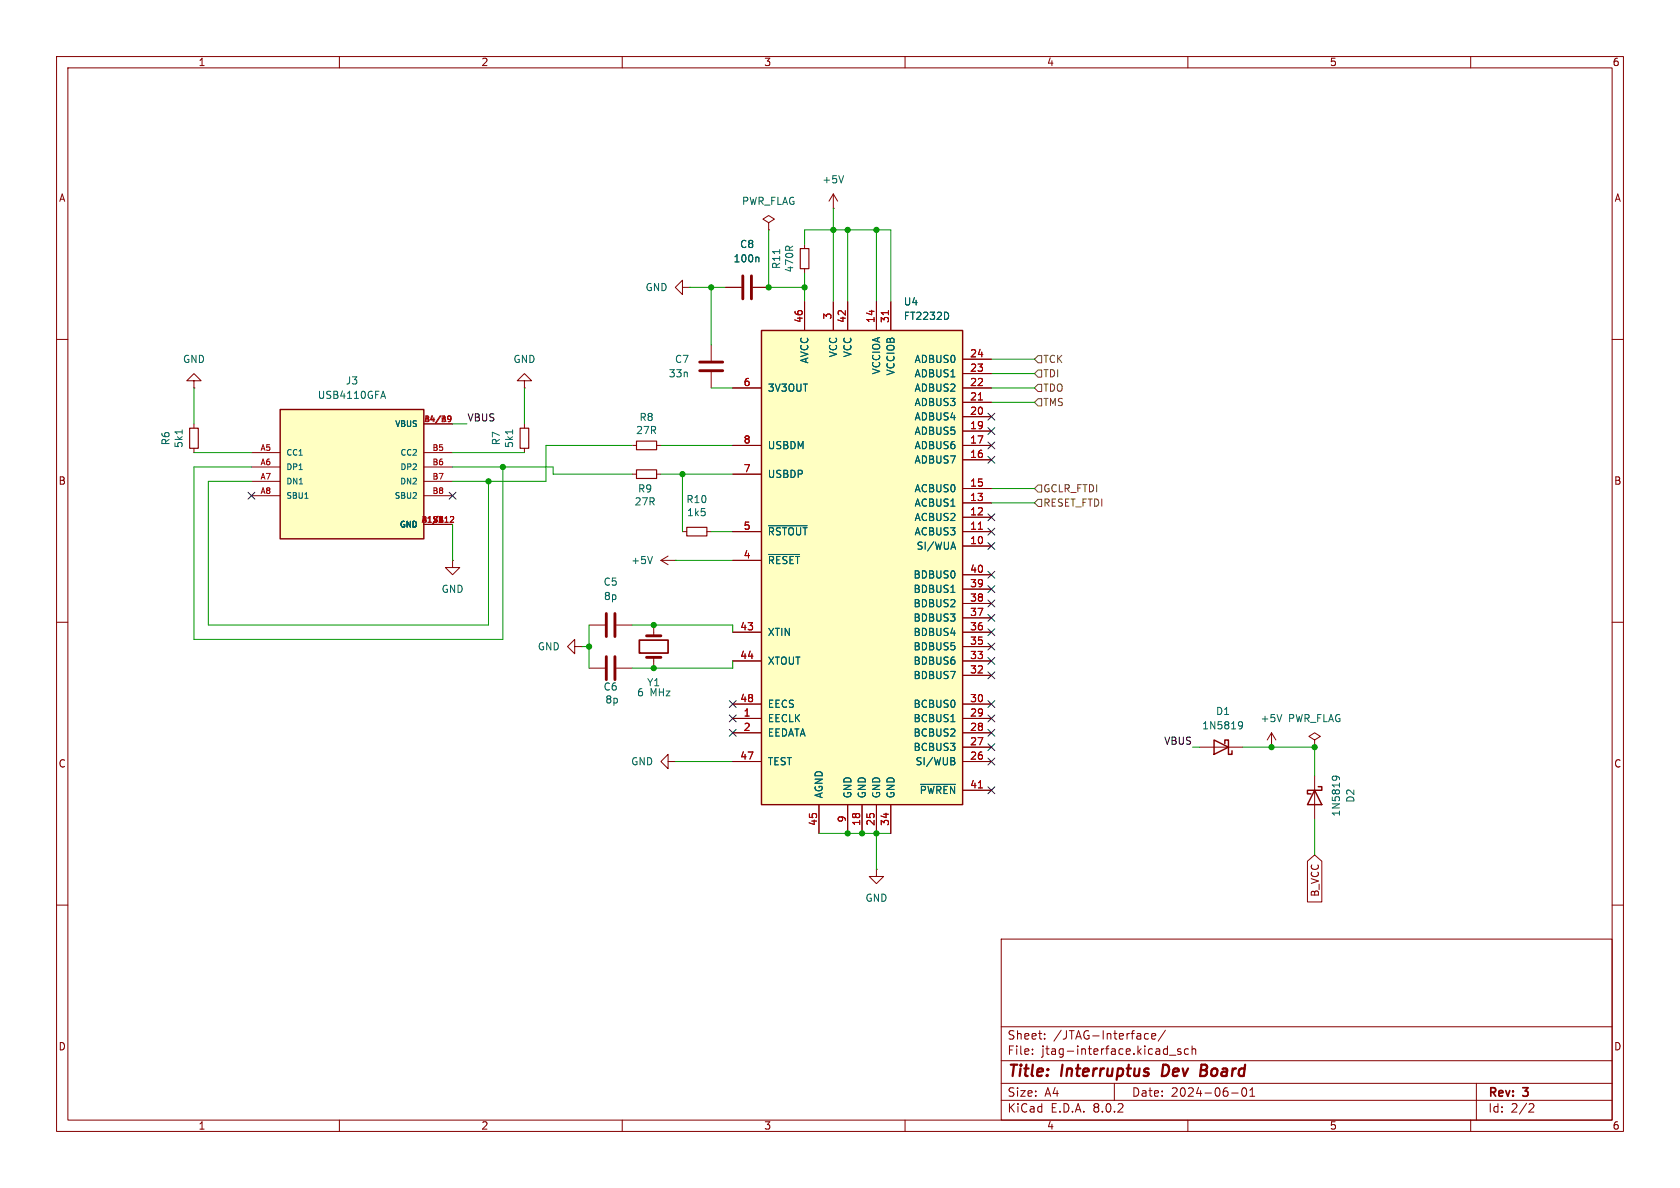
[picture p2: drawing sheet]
<svg xmlns="http://www.w3.org/2000/svg" width="297mm" height="210mm" viewBox="0 0 297 210" stroke-linecap="round" stroke-linejoin="round" font-family="sans-serif">
<g fill="none" stroke="#840000" stroke-width=".18">
<path d="M10 10h277v190h-277zM12 12h273v186h-273zM60 10v2M110 10v2M160 10v2M210 10v2M260 10v2M135.9 39.4l1-.7-1-.6-1 .6 1 .7v1.2M10 60h2M135.9 40.6h.1M285 60h2M111.8 78.7h.7"/>
<path d="M116.1 78.7h.7M10 110h2M285 110h2M10 160h2M285 160h2M177 166h108v32h-108zM60 198v2M110 198v2M160 198v2M177 194.5h108M177 191.5h108M177 187.5h108"/>
<path d="M177 181.5h108M182.5 186.3v.1M182.5 185.5v.1M184.7 183.6v.1M184.7 182.8v.1M197 191.5v3M202.3 183.4l.3 .3 .4-.1M203 182.8l-.4-.1-.3 .3M203.6 183.2l.7-.1-.1-.3-.4-.1-.2 .2 .1 .7h.5M206 182.1l-1.3 2M206.7 186.5h1.2M208.7 185.5l-.3-.1-.2 .2v.2l.5 .2v.3h-.5"/>
<path d="M210 198v2M210.1 185.5l-.4-.1-.3 .3v.4l.1 .2h.6M210.7 185.5l.3-.1 .3 .1 .1 .9M210.7 184.9v1.5M217.7 193.2h1.2M219.7 192.4l.2-.1a.81 .81 0 0 1 .6 .6 .81 .81 0 0 1-.3 .8l-.2 .1a.81 .81 0 0 1-.3-1.4zM221 193.8h.8M221 192.7l.4-.4v1.5M260 198v2M261 191.5v6.5M270.5 195.1l.5 .1 .2 .3-1 1.1h1"/>
</g>
<path d="M205.6 188.2l-.2 2h.5M212.3 189.2h.7M212.4 188.2h.7M213 189.2l.2 .1M213.1 190.1l-.9 .1M213.2 189.1l-.2 .1" fill="none" stroke="#840000" stroke-width=".4"/>
<path d="M112.5 78h3.6v1.5h-3.6z" fill="none" stroke="#840000" stroke-width=".2"/>
<path d="M49.5 72.4h25.4v22.9h-25.4z" fill="#ffffc2"/>
<path d="M49.5 72.4h25.4v22.9h-25.4z" fill="none" stroke="#840000" stroke-width=".25"/>
<g fill="none" stroke="#840000" stroke-width=".18">
<path d="M147.3 36.8h.1M147.3 34.3l-.7 1.3M147.3 34.3v2.5M147.3 34.3l.8 1.3M120.6 50.8v-1.3l-1.2 1.3 1.2 1.3v-1.3h1.3M121.9 50.8h.1M128.3 50.8h2.8M133.1 50.8h2.8M142.2 43.2v.7M142.2 47.5v.8M34.3 67.3h1.3l-1.3-1.3-1.3 1.3h1.3v1.3M34.3 68.6h.1"/>
<path d="M34.3 74.9v.8M34.3 79.2v.8M74.9 74.9h5.1M92.7 67.3h1.3l-1.3-1.3-1.3 1.3h1.3v1.3M92.7 68.6h.1M92.7 74.9v.8M92.7 79.2v.8M125.7 61v2.8M125.7 65.8v2.8M44.4 80h5.1M44.4 82.6h5.1M44.4 85.1h5.1"/>
<path d="M44.4 87.6h5.1M74.9 92.7h5.1M74.9 80h5.1M74.9 82.6h5.1M74.9 85.1h5.1M74.9 87.6h5.1M80 99.1v1.2h1.3l-1.3 1.3-1.3-1.3h1.3M80 99.1h.1M111.8 83.8h.7M116.1 83.8h.7M116.8 99.1l1.3 .7M116.8 99.1h2.6"/>
<path d="M118.1 98.3l-1.3 .8M119.4 99.1h.1M120.6 94h.8M125 94h.7M101.6 114.3v-1.3l-1.3 1.3 1.3 1.3v-1.3h1.3M102.9 114.3h.1M104.1 110.5h2.8M104.1 118.1h2.8M109 110.5h2.8M109 118.1h2.8M115.6 110.5v1.9M115.6 116.2v1.9"/>
<path d="M118.1 134.6v-1.2l-1.3 1.2 1.3 1.3v-1.3h1.3M119.4 134.6h.1"/>
</g>
<path d="M79.2 73.6l.3-.1 .2 .2v.6l-.2 .2h-.3M79.7 74l-.2 .2-.3-.1M79.6 91.4l.4-.1 .2 .3-.6 .7h.6" fill="none" stroke="#a90000" stroke-width=".18"/>
<path d="M149.1 31.1l-.4 1.2M134 45.5l.2 .1v.7M137.8 44.1v.7M32.2 76v.7M67.4 70.1h.6M67.7 69.2l.5 1.2M90.6 76v.7M53.9 88.1h.6M115.3 98.4l-.4 1.2" fill="none" stroke="#006464" stroke-width=".18"/>
<path d="M141.5 43.9h1.5v3.6h-1.5zM33.5 75.7h1.6v3.5h-1.6zM91.9 75.7h1.6v3.5h-1.6zM112.5 83.1h3.6v1.5h-3.6zM121.4 93.2h3.6v1.5h-3.6z" fill="none" stroke="#840000" stroke-width=".2"/>
<path d="M131.3 48.8v4M132.8 48.8v4M123.7 65.5h4.1M123.7 64h4.1M107.2 108.5v4M107.2 116.1v4M108.7 108.5v4M108.7 116.1v4M114.3 112.4h2.5M114.3 116.2h2.5" fill="none" stroke="#840000" stroke-width=".51"/>
<path d="M113 113.2h5.1v2.2h-5.1z" fill="none" stroke="#840000" stroke-width=".3"/>
<path d="M134.6 58.4h35.6v83.8h-35.6z" fill="#ffffc2"/>
<path d="M134.6 58.4h35.6v83.8h-35.6zM214.6 130.8l2.6 1.3-2.6 1.3zM216.5 131.4v-.6h.7v2.6h.6v-.7M232.4 139.7l1.3 2.5h-2.6zM233 139.1h.7v.6h-2.6v.6h.7" fill="none" stroke="#840000" stroke-width=".25"/>
<g fill="none" stroke="#840000" stroke-width=".18">
<path d="M128.3 50.8h2.8M133.1 50.8h2.8M142.2 53.3v5.1M147.3 53.3v5.1M149.9 53.3v5.1M154.9 53.3v5.1M157.5 53.3v5.1M129.5 78.7h5.1M129.5 68.6h5.1M170.2 78.7h5.1M170.2 76.2h5.1M170.2 73.7h5.1"/>
<path d="M170.2 71.1h5.1M170.2 68.6h5.1M170.2 66h5.1M170.2 63.5h5.1M129.5 94h5.1M129.5 99.1h5.1M129.5 83.8h5.1M170.2 96.5h5.1M170.2 94h5.1M170.2 91.4h5.1M170.2 88.9h5.1M170.2 86.4h5.1"/>
<path d="M170.2 81.3h5.1M129.5 116.8h5.1M129.5 111.8h5.1M170.2 119.4h5.1M170.2 116.8h5.1M170.2 114.3h5.1M170.2 111.8h5.1M170.2 109.2h5.1M170.2 106.7h5.1M170.2 104.1h5.1M170.2 101.6h5.1M129.5 127h5.1"/>
<path d="M129.5 129.5h5.1M129.5 134.6h5.1M129.5 124.5h5.1M170.2 127h5.1M170.2 129.5h5.1M170.2 134.6h5.1M170.2 132.1h5.1M170.2 124.5h5.1M170.2 139.7h5.1M212.1 132.1h7.6M224.8 132.1h.1M224.8 129.5l-.8 1.3"/>
<path d="M224.8 129.5v2.6M224.8 129.5l.8 1.3M232.4 130.8l1-.6-1-.7-1 .7 1 .6v1.3M232.4 132.1h.1M232.4 137.2v7.6M144.8 142.2v5.1M149.9 142.2v5.1M152.4 142.2v5.1M154.9 153.7v1.2h1.3l-1.3 1.3-1.2-1.3h1.2M154.9 153.7h.1M154.9 142.2v5.1M157.5 142.2v5.1"/>
<path d="M231.1 152.2l1.3-1.1 1.3 1.1v7.2h-2.6z"/>
</g>
<g fill="none" stroke="#006464" stroke-width=".18">
<path d="M134 45.5l.2 .1v.7M167.6 55.4l.1 .3-.1 .6M135.9 98h5.5M135.9 92.9h6.8M168.5 95.8l.4 1.3M168.1 104.7h.7M162.7 138.7h6.2M168.1 127.6h.7M168.5 133.9l.3 .3-.3 .3 .3 .3v.3l-.2 .1M219.1 127.6h.3l.2 .1a.84 .84 0 0 1-.3 1.1h-.2M219.7 128.1l-.3 .3-.3-.1M226.6 126.3l-.4 1.3"/>
<path d="M235.6 137.8l-.1-.4 .2-.1a.84 .84 0 0 1 1.1 .3v.2M236.1 137.2l.2 .2v.4"/>
</g>
<path d="M157.1 54.9v.7M173 70.7h.7M173 93.6h.7M173 139.3h.7" fill="none" stroke="#a90000" stroke-width=".18"/>
<path d="M183.5 67.9h.6v1.3h-.6l-.6-.6zM183.5 62.9h.6v1.2h-.6l-.6-.6zM183.5 65.4h.6v1.3h-.6l-.6-.7zM183.5 70.5h.6v1.3h-.6l-.6-.7zM183.5 85.7h.6v1.3h-.6l-.6-.6zM183.5 88.3h.6v1.2h-.6l-.6-.6z" fill="none" stroke="#725600" stroke-width=".18"/>
<g fill="none" stroke="#009600" stroke-width=".18">
<path d="M147.3 36.8v16.5M121.9 50.8h6.4M125.7 50.8v10.2M135.9 40.6v10.2h6.3M142.2 43.2v-2.6h15.3v12.7M142.2 48.3v5M149.9 40.6v12.7M154.9 40.6v12.7M34.3 68.6v6.3M80 74.9h2.5M92.7 68.6v6.3M111.8 78.7h-15.3v6.4h-16.5"/>
<path d="M116.8 78.7h12.7M125.7 68.6h3.8M175.3 68.6h7.6M175.3 63.5h7.6M175.3 66h7.6M175.3 71.1h7.6M34.3 80h10.1M44.4 85.1h-7.6v25.4h49.6v-25.4M44.4 82.6h-10.1v30.4h54.6v-30.4M80 82.6h17.8v1.2h14M80 92.7v6.4M80 80h12.7"/>
<path d="M116.8 83.8h12.7M119.4 99.1h10.1M120.6 83.8v10.2M125.7 94h3.8M175.3 88.9h7.6M175.3 86.4h7.6M102.9 114.3h1.2M104.1 110.5v7.6M111.8 110.5h17.7v1.3M129.5 116.8v1.3h-17.7M119.4 134.6h10.1M210.8 132.1h1.3"/>
<path d="M219.7 132.1h12.7v5.1M144.8 147.3h12.7M154.9 147.3v6.4M232.4 144.8v6.3"/>
</g>
<g fill="none" stroke="#000084" stroke-width=".18">
<path d="M174.7 78.1l1.2 1.2M174.7 73.1l1.2 1.2M174.7 75.6l1.2 1.2M175.9 78.1l-1.2 1.2M175.9 73.1l-1.2 1.2M175.9 75.6l-1.2 1.2M43.8 87l1.3 1.2M45.1 87l-1.3 1.2M79.4 87l1.2 1.2M80.6 87l-1.2 1.2M174.7 80.7l1.2 1.2M174.7 90.8l1.2 1.2"/>
<path d="M174.7 95.9l1.2 1.2M174.7 93.4l1.2 1.2M175.9 80.7l-1.2 1.2M175.9 90.8l-1.2 1.2M175.9 95.9l-1.2 1.2M175.9 93.4l-1.2 1.2M174.7 101l1.2 1.2M174.7 103.5l1.2 1.2M174.7 118.8l1.2 1.2M174.7 116.2l1.2 1.2M174.7 111.2l1.2 1.2M174.7 113.7l1.2 1.2"/>
<path d="M174.7 106.1l1.2 1.2M174.7 108.6l1.2 1.2M175.9 101l-1.2 1.2M175.9 103.5l-1.2 1.2M175.9 118.8l-1.2 1.2M175.9 116.2l-1.2 1.2M175.9 111.2l-1.2 1.2M175.9 113.7l-1.2 1.2M175.9 106.1l-1.2 1.2M175.9 108.6l-1.2 1.2M128.9 126.4l1.2 1.2M128.9 128.9l1.2 1.2"/>
<path d="M128.9 123.9l1.2 1.2M130.1 123.9l-1.2 1.2M130.1 126.4l-1.2 1.2M130.1 128.9l-1.2 1.2M174.7 126.4l1.2 1.2M174.7 134l1.2 1.2M174.7 139.1l1.2 1.2M174.7 123.9l1.2 1.2M174.7 131.5l1.2 1.2M174.7 128.9l1.2 1.2M175.9 126.4l-1.2 1.2M175.9 134l-1.2 1.2"/>
<path d="M175.9 139.1l-1.2 1.2M175.9 123.9l-1.2 1.2M175.9 131.5l-1.2 1.2M175.9 128.9l-1.2 1.2"/>
</g>
<g fill="#009600" stroke="#009600" stroke-width=".18">
<circle cx="154.9" cy="40.6" r=".46"/>
<circle cx="120.6" cy="83.8" r=".46"/>
<circle cx="86.4" cy="85.1" r=".46"/>
<circle cx="88.9" cy="82.6" r=".46"/>
<circle cx="125.7" cy="50.8" r=".46"/>
<circle cx="142.2" cy="50.8" r=".46"/>
<circle cx="135.9" cy="50.8" r=".46"/>
<circle cx="149.9" cy="40.6" r=".46"/>
<circle cx="147.3" cy="40.6" r=".46"/>
<circle cx="115.6" cy="118.1" r=".46"/>
<circle cx="115.6" cy="110.5" r=".46"/>
<circle cx="104.1" cy="114.3" r=".46"/>
<circle cx="152.4" cy="147.3" r=".46"/>
<circle cx="149.9" cy="147.3" r=".46"/>
<circle cx="154.9" cy="147.3" r=".46"/>
<circle cx="232.4" cy="132.1" r=".46"/>
<circle cx="224.8" cy="132.1" r=".46"/>
</g>
<g font-size="2.8" fill="#840000">
<text x="178" y="190.9">Title:</text>
<text x="187.7" y="190.9">Interruptus</text>
<text x="206.3" y="190.9">Dev</text>
<text x="213.8" y="190.9">Board</text>
</g>
<g font-size="2.1" fill="#840000">
<text x="178" y="184">Sheet:</text>
<text x="186.2" y="184">/JTAG-Interface/</text>
<text x="178" y="186.7">File:</text>
<text x="184.1" y="186.7">jtag-interface.kicad_sch</text>
<text x="178" y="196.9">KiCad</text>
<text x="178" y="194.1">Size:</text>
<text x="184.7" y="194.1">A4</text>
<text x="185.7" y="196.9">E.D.A.</text>
<text x="193.3" y="196.9">8.0.2</text>
<text x="200" y="194.1">Date:</text>
<text x="207" y="194.1">2024-06-01</text>
<text x="263" y="194.3">Rev:</text>
<text x="263" y="196.9">Id:</text>
<text x="267.1" y="196.9">2/2</text>
<text x="269.4" y="194.3">3</text>
</g>
<g font-size="1.8" fill="#840000">
<text x="35" y="11.9">1</text>
<text x="85" y="11.9">2</text>
<text x="135" y="11.9">3</text>
<text x="185" y="11.9">4</text>
<text x="235" y="11.9">5</text>
<text x="285" y="11.9">6</text>
<text x="10.3" y="35.9">A</text>
<text x="285.3" y="35.9">A</text>
<text x="10.3" y="85.9">B</text>
<text x="285.3" y="85.9">B</text>
<text x="10.3" y="135.9">C</text>
<text x="285.3" y="135.9">C</text>
<text x="233.4" y="158.6" transform="rotate(-90 233.4 158.6)">B_VCC</text>
<text x="10.3" y="185.9">D</text>
<text x="285.3" y="185.9">D</text>
<text x="35" y="199.9">1</text>
<text x="85" y="199.9">2</text>
<text x="135" y="199.9">3</text>
<text x="185" y="199.9">4</text>
<text x="235" y="199.9">5</text>
<text x="285" y="199.9">6</text>
</g>
<g font-size="1.8" fill="#006464">
<text x="145.3" y="32.6">+5V</text>
<text x="131.1" y="36.4">PWR_FLAG</text>
<text x="129.6" y="46.6">100n</text>
<text x="130.7" y="44">C8</text>
<text x="138.1" y="47.7" transform="rotate(-90 138.1 47.7)">R11</text>
<text x="114" y="51.7">GND</text>
<text x="140.4" y="48.3" transform="rotate(-90 140.4 48.3)">470R</text>
<text x="159.7" y="54.2">U4</text>
<text x="159.7" y="56.7">FT2232D</text>
<text x="32.3" y="64.4">GND</text>
<text x="90.7" y="64.4">GND</text>
<text x="119.2" y="64.4">C7</text>
<text x="143.1" y="64.4" transform="rotate(-90 143.1 64.4)">AVCC</text>
<text x="148.2" y="63.3" transform="rotate(-90 148.2 63.3)">VCC</text>
<text x="150.7" y="63.3" transform="rotate(-90 150.7 63.3)">VCC</text>
<text x="161.6" y="64.4">ADBUS0</text>
<text x="56.1" y="70.7">USB4110GFA</text>
<text x="61" y="68.2">J3</text>
<text x="118.1" y="66.9">33n</text>
<text x="135.6" y="69.4">3V3OUT</text>
<text x="155.8" y="66.3" transform="rotate(-90 155.8 66.3)">VCCIOA</text>
<text x="158.3" y="66.5" transform="rotate(-90 158.3 66.5)">VCCIOB</text>
<text x="161.6" y="72">ADBUS3</text>
<text x="161.6" y="69.4">ADBUS2</text>
<text x="161.6" y="66.9">ADBUS1</text>
<text x="112.4" y="76.9">27R</text>
<text x="113" y="74.6">R8</text>
<text x="161.6" y="77.1">ADBUS5</text>
<text x="161.6" y="74.5">ADBUS4</text>
<text x="30.2" y="78.8" transform="rotate(-90 30.2 78.8)">R6</text>
<text x="32.5" y="79.3" transform="rotate(-90 32.5 79.3)">5k1</text>
<text x="88.6" y="78.8" transform="rotate(-90 88.6 78.8)">R7</text>
<text x="90.9" y="79.3" transform="rotate(-90 90.9 79.3)">5k1</text>
<text x="135.6" y="79.6">USBDM</text>
<text x="161.6" y="82.1">ADBUS7</text>
<text x="161.6" y="79.6">ADBUS6</text>
<text x="112.1" y="89.5">27R</text>
<text x="112.7" y="87.3">R9</text>
<text x="121.2" y="89.1">R10</text>
<text x="135.6" y="84.7">USBDP</text>
<text x="161.6" y="89.8">ACBUS1</text>
<text x="161.6" y="87.2">ACBUS0</text>
<text x="121.4" y="91.5">1k5</text>
<text x="135.6" y="94.8">~{RSTOUT}</text>
<text x="161.6" y="94.8">ACBUS3</text>
<text x="161.6" y="92.3">ACBUS2</text>
<text x="111.5" y="99.9">+5V</text>
<text x="135.6" y="99.9">~{RESET}</text>
<text x="161.9" y="97.4">SI/WUA</text>
<text x="78" y="105">GND</text>
<text x="106.6" y="103.7">C5</text>
<text x="106.7" y="106.3">8p</text>
<text x="161.4" y="107.5">BDBUS2</text>
<text x="161.4" y="105">BDBUS1</text>
<text x="161.4" y="102.5">BDBUS0</text>
<text x="135.6" y="112.6">XTIN</text>
<text x="161.4" y="112.6">BDBUS4</text>
<text x="161.4" y="110.1">BDBUS3</text>
<text x="95" y="115.2">GND</text>
<text x="135.6" y="117.7">XTOUT</text>
<text x="161.4" y="117.7">BDBUS6</text>
<text x="161.4" y="115.2">BDBUS5</text>
<text x="106.6" y="122.3">C6</text>
<text x="106.9" y="124.6">8p</text>
<text x="112.5" y="123.3">6</text>
<text x="114.3" y="121.5">Y1</text>
<text x="114.9" y="123.3">MHz</text>
<text x="135.6" y="125.3">EECS</text>
<text x="161.4" y="125.3">BCBUS0</text>
<text x="161.4" y="120.2">BDBUS7</text>
<text x="135.6" y="127.9">EECLK</text>
<text x="135.6" y="130.4">EEDATA</text>
<text x="161.4" y="130.4">BCBUS2</text>
<text x="161.4" y="127.9">BCBUS1</text>
<text x="212.4" y="129.1">1N5819</text>
<text x="214.9" y="126.6">D1</text>
<text x="222.8" y="127.9">+5V</text>
<text x="227.6" y="127.9">PWR_FLAG</text>
<text x="111.5" y="135.5">GND</text>
<text x="135.6" y="135.5">TEST</text>
<text x="161.4" y="132.9">BCBUS3</text>
<text x="161.8" y="135.5">SI/WUB</text>
<text x="145.6" y="141.2" transform="rotate(-90 145.6 141.2)">AGND</text>
<text x="150.7" y="141.2" transform="rotate(-90 150.7 141.2)">GND</text>
<text x="153.3" y="141.2" transform="rotate(-90 153.3 141.2)">GND</text>
<text x="155.8" y="141.2" transform="rotate(-90 155.8 141.2)">GND</text>
<text x="158.3" y="141.2" transform="rotate(-90 158.3 141.2)">GND</text>
<text x="162.5" y="140.6">~{PWREN}</text>
<text x="239.6" y="142" transform="rotate(-90 239.6 142)">D2</text>
<text x="237.1" y="144.4" transform="rotate(-90 237.1 144.4)">1N5819</text>
<text x="152.9" y="159.6">GND</text>
</g>
<g font-size="1.8" fill="#a90000">
<text x="142" y="57.2" transform="rotate(-90 142 57.2)">46</text>
<text x="147.1" y="56.6" transform="rotate(-90 147.1 56.6)">3</text>
<text x="149.6" y="57.2" transform="rotate(-90 149.6 57.2)">42</text>
<text x="154.7" y="57.2" transform="rotate(-90 154.7 57.2)">14</text>
<text x="157.2" y="57.2" transform="rotate(-90 157.2 57.2)">31</text>
<text x="171.4" y="65.8">23</text>
<text x="171.4" y="63.2">24</text>
<text x="131.4" y="68.3">6</text>
<text x="171.4" y="70.9">21</text>
<text x="171.4" y="68.3">22</text>
<text x="171.4" y="75.9">19</text>
<text x="171.4" y="73.4">20</text>
<text x="131.4" y="83.6">7</text>
<text x="131.4" y="78.5">8</text>
<text x="171.4" y="81">16</text>
<text x="171.4" y="78.5">17</text>
<text x="171.4" y="88.6">13</text>
<text x="171.4" y="86.1">15</text>
<text x="131.4" y="93.7">5</text>
<text x="171.4" y="93.7">11</text>
<text x="171.4" y="91.2">12</text>
<text x="131.4" y="98.8">4</text>
<text x="171.4" y="96.3">10</text>
<text x="171.4" y="101.3">40</text>
<text x="171.4" y="106.4">38</text>
<text x="171.4" y="103.9">39</text>
<text x="130.8" y="111.5">43</text>
<text x="171.4" y="111.5">36</text>
<text x="171.4" y="109">37</text>
<text x="130.8" y="116.6">44</text>
<text x="171.4" y="119.1">32</text>
<text x="171.4" y="116.6">33</text>
<text x="171.4" y="114">35</text>
<text x="130.8" y="124.2">48</text>
<text x="171.4" y="124.2">30</text>
<text x="131.4" y="126.7">1</text>
<text x="131.4" y="129.3">2</text>
<text x="171.4" y="131.8">27</text>
<text x="171.4" y="129.3">28</text>
<text x="171.4" y="126.7">29</text>
<text x="130.8" y="134.4">47</text>
<text x="171.4" y="134.4">26</text>
<text x="171.4" y="139.4">41</text>
<text x="144.5" y="146.1" transform="rotate(-90 144.5 146.1)">45</text>
<text x="149.6" y="145.5" transform="rotate(-90 149.6 145.5)">9</text>
<text x="152.1" y="146.1" transform="rotate(-90 152.1 146.1)">18</text>
<text x="154.7" y="146.1" transform="rotate(-90 154.7 146.1)">25</text>
<text x="157.2" y="146.1" transform="rotate(-90 157.2 146.1)">34</text>
</g>
<g font-size="1.8" fill="#725600">
<text x="184.3" y="64.4">TCK</text>
<text x="184.3" y="69.4">TDO</text>
<text x="184.3" y="66.9">TDI</text>
<text x="184.3" y="72">TMS</text>
<text x="184.3" y="87.2">GCLR_FTDI</text>
<text x="184.3" y="89.8">RESET_FTDI</text>
</g>
<g font-size="1.8" fill="#0f0f0f">
<text x="82.5" y="74.6">VBUS</text>
<text x="205.7" y="131.7">VBUS</text>
</g>
<g font-size="1.4" fill="#006464">
<text x="69.7" y="75.7">VBUS</text>
<text x="50.5" y="80.7">CC1</text>
<text x="50.5" y="83.3">DP1</text>
<text x="70.7" y="80.7">CC2</text>
<text x="70.7" y="83.3">DP2</text>
<text x="50.5" y="85.8">DN1</text>
<text x="50.5" y="88.4">SBU1</text>
<text x="69.6" y="88.4">SBU2</text>
<text x="70.6" y="85.8">DN2</text>
<text x="70.6" y="93.4">GND</text>
</g>
<g font-size="1.4" fill="#a90000">
<text x="74.9" y="74.7">A4/B9</text>
<text x="74.9" y="74.7">B</text>
<text x="77" y="74.7">A</text>
<text x="45.9" y="79.8">A5</text>
<text x="45.9" y="82.3">A6</text>
<text x="76.4" y="79.8">B5</text>
<text x="76.4" y="82.3">B6</text>
<text x="45.9" y="84.8">A7</text>
<text x="45.9" y="87.4">A8</text>
<text x="76.4" y="84.8">B7</text>
<text x="76.4" y="87.4">B8</text>
<text x="74.4" y="92.5">B1/A12</text>
<text x="76.4" y="92.5">S1</text>
<text x="77.3" y="92.5">2</text>
</g>
</svg>
